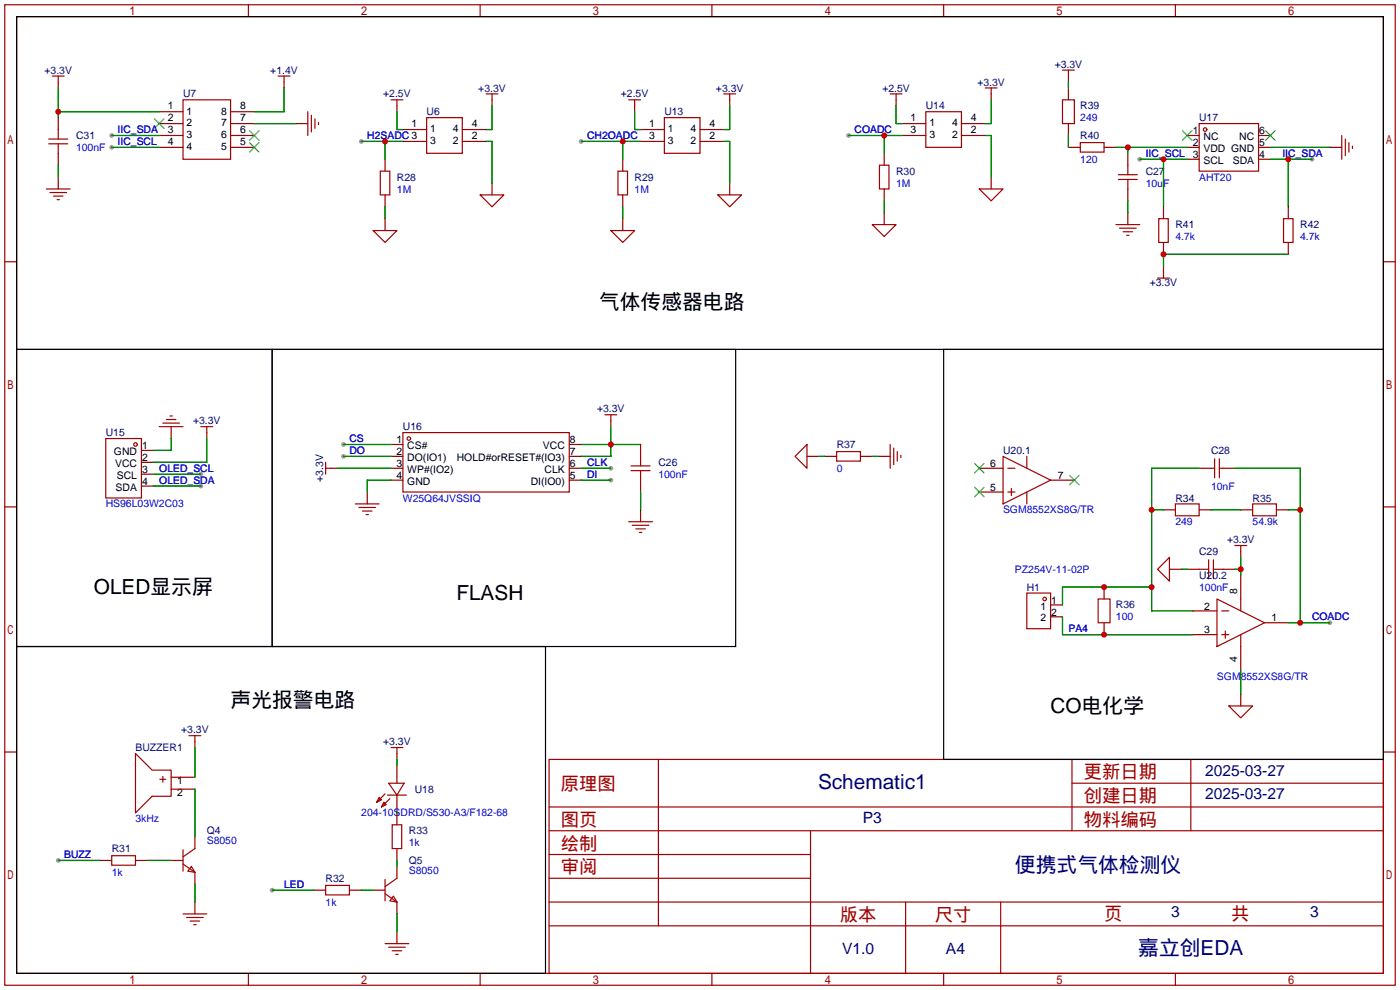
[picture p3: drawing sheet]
<svg xmlns="http://www.w3.org/2000/svg" width="299mm" height="212mm" viewBox="0 0 299 212" stroke-linecap="round" stroke-linejoin="round" font-family="sans-serif">
<g fill="#999">
<circle cx="23.9" cy="29" r=".51"/>
<circle cx="23.9" cy="31.5" r=".51"/>
<circle cx="77.2" cy="30.2" r=".51"/>
<circle cx="124.2" cy="30.2" r=".51"/>
<circle cx="181.4" cy="29" r=".51"/>
<circle cx="42.9" cy="101.3" r=".51"/>
<circle cx="42.9" cy="103.9" r=".51"/>
<circle cx="73.4" cy="95" r=".51"/>
<circle cx="73.4" cy="97.5" r=".51"/>
<circle cx="130.6" cy="100.1" r=".51"/>
<circle cx="130.6" cy="102.6" r=".51"/>
<circle cx="243.6" cy="34" r=".51"/>
<circle cx="280.4" cy="34" r=".51"/>
<circle cx="12.4" cy="183.9" r=".51"/>
<circle cx="58.2" cy="190.2" r=".51"/>
<circle cx="284.2" cy="133.1" r=".51"/>
</g>
<g fill="none" stroke="#a10000" stroke-width=".25">
<path d="M1 1h297.2v209.6h-297.2zM3.6 3.6h292.1v204.4h-292.1zM11.2 16.3h2.5M12.4 16.3v1.2M53.1 1v2.6M59.4 16.3h2.6M60.7 16.3v1.2M102.6 1v2.6M152.1 1v2.6M201.7 1v2.6M210.6 18.8h2.5M211.8 18.8v1.3"/>
<path d="M227.1 15h2.5M228.3 15v1.3M251.2 1v2.6M10.4 30.7h4.1M10.4 29.7h4.1M12.4 27.7v2M12.4 30.7v2.1M39.1 21.3h10.2v12.7h-10.2zM65.8 23.9v5.1M66.5 24.6v3.6M67.3 25.4v2M68.1 26.2v.5"/>
<path d="M81.3 36.6h2v5.1h-2zM83.6 21.3h2.5M84.8 21.3v1.3M91.2 25.1h7.6v7.7h-7.6zM103.9 20.1h2.5M105.2 20.1v1.2M132.1 36.6h2v5.1h-2zM134.4 21.3h2.5M135.6 21.3v1.3M142 25.1h7.6v7.7h-7.6zM154.7 20.1h2.5M156 20.1v1.2"/>
<path d="M188 35.3h2v5.1h-2zM190.2 20.1h2.6M191.5 20.1v1.2M197.9 23.9h7.6v7.6h-7.6zM227.1 21.3h2.5v5.1h-2.5zM230.9 30.5h5.1v2h-5.1zM239 38.4h4.1M239 37.3h4.1M241 35.3v2M241 38.4v2M256.3 26.4h12.7v10.2h-12.7zM286.8 29v5"/>
<path d="M287.5 29.7v3.6M288.3 30.5v2M289.1 31.2v.6M1 55.9h2.6M9.9 40.4h5.1M10.7 41.1h3.5M11.4 41.9h2.1M12.2 42.7h.5M79.8 49.3h5l-2.5 2.5zM102.6 41.7h5.1l-2.5 2.5zM130.6 49.3h5l-2.5 2.5zM153.4 41.7h5.1l-2.5 2.5z"/>
<path d="M186.4 48h5.1l-2.5 2.5zM209.3 40.4h5.1l-2.6 2.5zM238.5 48h5.1M239.3 48.8h3.5M240 49.5h2.1M240.8 50.3h.5M247.4 59.4h2.5M247.6 46.7h2.1v5.1h-2.1zM248.7 58.2v1.2M274.3 46.7h2.1v5.1h-2.1zM295.7 55.9h2.5M22.6 93.7h7.6v12.7h-7.6z"/>
<path d="M34 91.2h5.1M34.8 90.4h3.6M35.6 89.7h2M36.3 88.9h.5M42.9 91.2h2.6M44.2 91.2v1.3M69.6 98.8v2.5M86.1 92.5h35.6v12.7h-35.6zM129.3 88.6h2.5M130.6 88.6v1.3M134.9 99.6h4M136.9 97.5v2.1"/>
<path d="M172.5 95v5.1l-2.6-2.6zM178.8 96.5h5.1v2.1h-5.1zM190.2 95v5.1M191 95.8v3.5M191.8 96.5v2.1M192.5 97.3v.5M214.4 97.5l10.1 5.1-10.1 5.1zM219.5 97.5v2.6M259.6 98v4.1M260.6 98v4.1M1 108.3h2.6M69.6 100.1h1.3"/>
<path d="M75.9 107.7h5.1M76.7 108.5h3.6M77.5 109.2h2M78.2 110h.5M134.4 111.5h5M134.9 100.6h4M135.1 112.3h3.6M135.9 113h2M136.7 113.8h.5M136.9 100.6v2M215.4 100.1h1.5M215.4 105.2h1.5"/>
<path d="M216.2 104.4v1.5M219.5 105.2v2.5M249.9 119.1v5.1l-2.5-2.5zM251.2 107.7h5.1v2.5h-5.1zM258.3 119.6v4.1M258.8 100.1h.8M259.3 119.6v4.1M260.6 100.1h.8M263.9 116.6h2.5M265.2 116.6v1.3M267.7 107.7h5.1v2.5h-5.1zM295.7 108.3h2.5"/>
<path d="M219.5 126.7h5v7.7h-5zM234.7 128h2.5v5.1h-2.5zM256.3 121.7h2M259.3 121.7h2.1M260.1 128l10.2 5.1-10.2 5.1zM261.1 130.6h1.5M261.1 135.6h1.5M261.9 134.9v1.5M265.2 128v2.6M265.2 135.6v2.6M40.4 157.2h2.5M41.7 157.2v1.3"/>
<path d="M83.6 159.8h2.5M84.8 159.8v1.2M262.6 150.9h5.1l-2.5 2.5zM1 160.7h2.6M29 161l3.5 3.6h4.1v5.6h-4.1l-3.5 3.5zM81 170.4l.5 .5-1 .6zM82 171.5l.5 .5-1 .5zM82.3 169.7l-1.8 1.8M82.8 169.9h4.1M83.1 167.4h3.3l-1.6 2.5zM83.3 170.7l-1.8 1.8M83.8 176.3h2.1v5.1h-2.1z"/>
<path d="M117.3 162.3h178.4v45.7h-178.4zM117.3 177.5h178.4M117.3 172.5h178.4M140.7 162.3v35.6M173.2 177.5v30.5M229.1 162.3v15.2M229.1 167.4h66.6M254.5 162.3v15.2M295.7 160.7h2.5M23.9 182.9h5.1v2h-5.1zM39.1 184.7l2.6 1.7M39.1 181.6v4.6"/>
<path d="M39.1 195.3h5.1M39.9 196.1h3.5M40.6 196.9h2.1M40.9 185.2l.8 1.2-1.6-.2zM41.4 197.6h.5M41.7 181.4l-2.6 1.7M69.6 189.2h5.1v2.1h-5.1zM82.3 191l2.5 1.8M82.3 188v4.5M84.1 191.5l.7 1.3-1.5-.3zM84.8 187.7l-2.5 1.8M117.3 182.6h55.9"/>
<path d="M117.3 197.9h178.4M117.3 192.8h178.4M117.3 187.7h55.9M193.5 192.8v15.2M213.9 192.8v15.2M53.1 208v2.6M82.3 201.7h5.1M83.1 202.4h3.5M83.8 203.2h2.1M84.6 204h.5M102.6 208v2.6M152.1 208v2.6"/>
<path d="M201.7 208v2.6M251.2 208v2.6"/>
<circle cx="257.6" cy="27.7" r=".38"/>
<circle cx="29" cy="95" r=".38"/>
<circle cx="87.4" cy="93.7" r=".38"/>
<circle cx="223.3" cy="128" r=".38"/>
</g>
<g fill="none" stroke="#870000" stroke-width=".25">
<path d="M12.4 17.5v1.3M60.7 17.5v1.3M228.3 16.3v1.2M228.3 18.8v2.5M12.4 25.1v2.6M12.4 32.8v2.5M12.4 37.8v2.6M34 23.9h5.1M34 26.4h5.1M34 29h5.1M34 31.5h5.1M49.3 23.9h5.1"/>
<path d="M49.3 26.4h5.1M49.3 29h5.1M49.3 31.5h5.1M63.2 26.4h2.6M82.3 34v2.6M84.8 22.6v1.3M86.1 27.7h5.1M86.1 30.2h5.1M98.8 27.7h5.1M98.8 30.2h5.1M105.2 21.3v1.3M105.2 39.1v2.6"/>
<path d="M133.1 34v2.6M135.6 22.6v1.3M136.9 27.7h5.1M136.9 30.2h5.1M149.6 27.7h5.1M149.6 30.2h5.1M156 21.3v1.3M156 39.1v2.6M189 32.8v2.5M191.5 21.3v1.3M192.8 26.4h5.1M192.8 29h5.1"/>
<path d="M205.5 26.4h5.1M205.5 29h5.1M211.8 20.1v1.2M211.8 37.8v2.6M228.3 31.5h2.6M228.3 26.4v2.6M236 31.5h2.5M241 32.8v2.5M253.7 29h2.6M253.7 31.5h2.6M253.7 34h2.6M269 29h2.5"/>
<path d="M269 31.5h2.5M269 34h2.5M284.2 31.5h2.6M82.3 41.7v2.5M82.3 46.7v2.6M133.1 41.7v2.5M133.1 46.7v2.6M189 40.4v2.5M189 45.5v2.5M241 40.4v2.5M241 45.5v2.5M248.7 44.2v2.5"/>
<path d="M248.7 51.8v2.6M248.7 56.9v1.3M275.3 44.2v2.5M275.3 51.8v2.6M30.2 96.3h2.6M30.2 98.8h2.6M36.6 91.2v2.5M44.2 92.5v1.2M83.6 95h2.5M83.6 97.5h2.5M121.7 95h2.5M121.7 97.5h2.5"/>
<path d="M130.6 89.9v1.3M136.9 95v2.5M172.5 97.5h2.5M176.3 97.5h2.5M183.9 97.5h2.5M187.7 97.5h2.5M30.2 101.3h2.6M30.2 103.9h2.6M70.9 100.1h1.2M78.5 105.2v2.5M83.6 100.1h2.5M83.6 102.6h2.5"/>
<path d="M121.7 100.1h2.5M121.7 102.6h2.5M136.9 102.6v2.6M136.9 109v2.5M209.3 100.1h5.1M209.3 105.2h5.1M224.5 102.6h5.1M248.7 109h2.5M256.3 100.1h2.5M256.3 109h2.5M261.4 100.1h2.5M265.2 109h2.5"/>
<path d="M265.2 117.9v1.2M272.8 109h2.5M224.5 129.3h2.6M224.5 131.8h2.6M236 125.5v2.5M236 133.1v2.5M249.9 121.7h2.6M253.7 121.7h2.6M255 135.6h5.1M255 130.6h5.1M261.4 121.7h2.5M265.2 122.9v5.1"/>
<path d="M265.2 138.2v5.1M270.3 133.1h5M41.7 158.5v1.3M265.2 148.3v2.6M36.6 166.1h5.1M36.6 168.7h5.1M41.7 178.8v2.6M84.8 161v1.3M84.8 163.6v3.8M84.8 169.9v6.4M21.3 183.9h2.6M29 183.9h2.5"/>
<path d="M36.6 183.9h2.5M41.7 186.4v2.6M41.7 192.8v2.5M67.1 190.2h2.5M74.7 190.2h2.5M79.8 190.2h2.5M84.8 181.4v2.5M84.8 185.2v2.5M84.8 192.8v2.5M84.8 199.1v2.6"/>
</g>
<g fill="none" stroke="#3c3" stroke-width=".25">
<path d="M33 25.4l2.1 2M35.1 25.4l-2.1 2M53.3 30.5l2.1 2M53.3 27.9l2.1 2.1M55.4 30.5l-2.1 2M55.4 27.9l-2.1 2.1M252.7 27.9l2.1 2.1M254.8 27.9l-2.1 2.1M270.5 27.9l2 2.1M272.5 27.9l-2 2.1M208.3 99.1l2 2M210.3 99.1l-2 2"/>
<path d="M208.3 104.1l2 2.1M210.3 104.1l-2 2.1M228.6 101.6l2 2M230.6 101.6l-2 2"/>
</g>
<g fill="none" stroke="#008700" stroke-width=".25">
<path d="M12.4 18.8v6.3M60.7 18.8v5.1h-6.3M228.3 17.5v1.3M12.4 23.9h21.6M12.4 35.3v2.5M23.9 29h10.1M23.9 31.5h10.1M54.4 26.4h8.8M77.2 30.2h8.9M82.3 30.2v3.8M84.8 23.9v3.8h1.3M103.9 30.2h1.3v8.9"/>
<path d="M105.2 22.6v5.1h-1.3M124.2 30.2h12.7M133.1 30.2v3.8M135.6 23.9v3.8h1.3M154.7 30.2h1.3v8.9M156 22.6v5.1h-1.3M181.4 29h11.4M189 29v3.8M191.5 22.6v3.8h1.3M210.6 29h1.2v8.8M211.8 21.3v5.1h-1.2M228.3 29v2.5"/>
<path d="M238.5 31.5h15.2M241 31.5v1.3M243.6 34h10.1M248.7 34v10.2M271.5 31.5h12.7M271.5 34h8.9M275.3 34v10.2M82.3 44.2v2.5M133.1 44.2v2.5M189 42.9v2.6M241 42.9v2.6M275.3 54.4h-26.6v2.5"/>
<path d="M36.6 93.7v2.6h-3.8M44.2 93.7v5.1h-11.4M73.4 95h10.2M73.4 97.5h10.2M124.2 95h12.7M130.6 91.2v6.3h-6.4M175 97.5h1.3M186.4 97.5h1.3M32.8 101.3h10.1M32.8 103.9h10.1M72.1 100.1h11.5M83.6 102.6h-5.1v2.6"/>
<path d="M124.2 100.1h6.4M124.2 102.6h6.4M136.9 105.2v3.8M246.1 109h2.6M256.3 100.1h-10.2v30.5h8.9M258.8 109h6.4M263.9 100.1h14v33M265.2 119.1v3.8M275.3 109h2.6M227.1 131.8v3.8h27.9M246.1 125.5h-19v3.8M252.5 121.7h1.2"/>
<path d="M263.9 121.7h1.3M275.3 133.1h8.9M41.7 159.8v6.3M265.2 143.3v5M41.7 168.7v10.1M84.8 173.7h.1M84.8 162.3v1.3M12.4 183.9h8.9M31.5 183.9h5.1M41.7 189v3.8M58.2 190.2h8.9M77.2 190.2h2.6"/>
<path d="M84.8 183.9v1.3M84.8 195.3v3.8"/>
</g>
<path d="M3.6 3.6h292.1v71.1h-292.1zM3.6 74.7h54.6v63.5h-54.6zM58.2 74.7h99v63.5h-99zM201.7 74.7h94v87.6h-94zM3.6 138.2h113v69.8h-113z" fill="none" stroke="#000" stroke-width=".25"/>
<g fill="#c00">
<circle cx="12.4" cy="23.9" r=".63"/>
<circle cx="82.3" cy="30.2" r=".63"/>
<circle cx="133.1" cy="30.2" r=".63"/>
<circle cx="189" cy="29" r=".63"/>
<circle cx="130.6" cy="95" r=".63"/>
<circle cx="248.7" cy="34" r=".63"/>
<circle cx="275.3" cy="34" r=".63"/>
<circle cx="236" cy="135.6" r=".63"/>
<circle cx="246.1" cy="125.5" r=".63"/>
<circle cx="246.1" cy="109" r=".63"/>
<circle cx="236" cy="125.5" r=".63"/>
<circle cx="265.2" cy="121.7" r=".63"/>
<circle cx="277.9" cy="109" r=".63"/>
<circle cx="277.9" cy="133.1" r=".63"/>
<circle cx="241" cy="31.5" r=".63"/>
<circle cx="248.7" cy="54.4" r=".63"/>
</g>
<g font-size="4.4">
<text x="128" y="66">气体传感器电路</text>
<text x="20.1" y="127">OLED显示屏</text>
<text x="97.5" y="128.3">FLASH</text>
<text x="49.3" y="151.1">声光报警电路</text>
<text x="224.5" y="152.4">CO电化学</text>
</g>
<g font-size="4.4" fill="#000080">
<text x="174.8" y="168.6">Schematic1</text>
<text x="216.9" y="186.4">便携式气体检测仪</text>
<text x="243.3" y="204.2">嘉立创EDA</text>
</g>
<g font-size="3.9" fill="#a00000">
<text x="231.6" y="166.4">更新日期</text>
<text x="119.9" y="168.9">原理图</text>
<text x="231.6" y="171.4">创建日期</text>
<text x="119.9" y="176.5">图页</text>
<text x="231.6" y="176.5">物料编码</text>
<text x="119.9" y="181.6">绘制</text>
<text x="119.9" y="186.7">审阅</text>
<text x="179.5" y="196.8">版本</text>
<text x="199.8" y="196.8">尺寸</text>
<text x="236" y="196.6">页</text>
<text x="263.1" y="196.6">共</text>
</g>
<g font-size="3.3" fill="#000080">
<text x="257.6" y="165.8">2025-03-27</text>
<text x="257.6" y="170.8">2025-03-27</text>
<text x="184.4" y="175.9">P3</text>
<text x="250.3" y="196">3</text>
<text x="280" y="196">3</text>
<text x="180" y="203.9">V1.0</text>
<text x="202.2" y="203.9">A4</text>
</g>
<text font-size="2.8" fill="#a00000" x="34" y="167.3">+</text>
<g font-size="2.2" fill="#000080">
<text x="9.5" y="15.7">+3.3V</text>
<text x="57.8" y="15.7">+1.4V</text>
<text x="225.4" y="14.5">+3.3V</text>
<text x="39.1" y="20.8">U7</text>
<text x="81.9" y="20.8">+2.5V</text>
<text x="102.2" y="19.6">+3.3V</text>
<text x="132.7" y="20.8">+2.5V</text>
<text x="153" y="19.6">+3.3V</text>
<text x="188.6" y="19.6">+2.5V</text>
<text x="197.9" y="23.4">U14</text>
<text x="208.9" y="18.3">+3.3V</text>
<text x="230.9" y="23.4">R39</text>
<text x="16.3" y="29.7">C31</text>
<text x="91.2" y="24.6">U6</text>
<text x="142" y="24.6">U13</text>
<text x="230.9" y="29.7">R40</text>
<text x="256.3" y="25.9">U17</text>
<text x="84.8" y="38.6">R28</text>
<text x="135.6" y="38.6">R29</text>
<text x="191.5" y="37.3">R30</text>
<text x="244.9" y="37.3">C27</text>
<text x="251.2" y="48.8">R41</text>
<text x="277.9" y="48.8">R42</text>
<text x="245.7" y="61.2">+3.3V</text>
<text x="127.6" y="88.1">+3.3V</text>
<text x="22.6" y="93.2">U15</text>
<text x="41.3" y="90.7">+3.3V</text>
<text x="86.1" y="91.9">U16</text>
<text x="178.8" y="95.8">R37</text>
<text x="140.7" y="99.6">C26</text>
<text x="214.4" y="97">U20.1</text>
<text x="258.8" y="97">C28</text>
<text x="69.1" y="103" transform="rotate(-90 69.1 103)">+3.3V</text>
<text x="251.2" y="107.2">R34</text>
<text x="267.7" y="107.2">R35</text>
<text x="256.3" y="118.6">C29</text>
<text x="262.2" y="116.1">+3.3V</text>
<text x="256.3" y="123.7">U20.2</text>
<text x="219.5" y="126.2">H1</text>
<text x="238.5" y="130">R36</text>
<text x="29" y="160.5">BUZZER1</text>
<text x="38.7" y="156.7">+3.3V</text>
<text x="81.9" y="159.3">+3.3V</text>
<text x="88.6" y="169.4">U18</text>
<text x="44.2" y="178.3">Q4</text>
<text x="87.4" y="178.3">R33</text>
<text x="23.9" y="182.1">R31</text>
<text x="87.4" y="184.7">Q5</text>
<text x="69.6" y="188.5">R32</text>
</g>
<g font-size="2.2">
<text x="35.8" y="23.4">1</text>
<text x="51.3" y="23.4">8</text>
<text x="35.8" y="25.9">2</text>
<text x="35.8" y="28.4">3</text>
<text x="39.9" y="24.5">1</text>
<text x="39.9" y="27">2</text>
<text x="39.9" y="29.6">3</text>
<text x="47.3" y="29.6">6</text>
<text x="47.3" y="27">7</text>
<text x="47.3" y="24.5">8</text>
<text x="51.3" y="28.4">6</text>
<text x="51.3" y="25.9">7</text>
<text x="87.9" y="27.2">1</text>
<text x="91.9" y="28.3">1</text>
<text x="96.8" y="28.3">4</text>
<text x="100.8" y="29.7">2</text>
<text x="100.8" y="27.2">4</text>
<text x="138.7" y="27.2">1</text>
<text x="138.7" y="29.7">3</text>
<text x="142.7" y="28.3">1</text>
<text x="147.6" y="28.3">4</text>
<text x="151.6" y="29.7">2</text>
<text x="151.6" y="27.2">4</text>
<text x="194.6" y="25.9">1</text>
<text x="194.6" y="28.4">3</text>
<text x="198.6" y="27">1</text>
<text x="198.6" y="29.6">3</text>
<text x="203.5" y="29.6">2</text>
<text x="203.5" y="27">4</text>
<text x="207.5" y="28.4">2</text>
<text x="207.5" y="25.9">4</text>
<text x="254.9" y="28.7">1</text>
<text x="257.2" y="30">NC</text>
<text x="264.8" y="30">NC</text>
<text x="269.1" y="28.7">6</text>
<text x="35.8" y="31">4</text>
<text x="39.9" y="32.1">4</text>
<text x="47.3" y="32.1">5</text>
<text x="51.3" y="31">5</text>
<text x="91.9" y="30.8">3</text>
<text x="96.8" y="30.8">2</text>
<text x="142.7" y="30.8">3</text>
<text x="147.6" y="30.8">2</text>
<text x="254.9" y="31.2">2</text>
<text x="254.9" y="33.8">3</text>
<text x="257.2" y="32.5">VDD GND</text>
<text x="257.2" y="35">SCL</text>
<text x="263.5" y="35">SDA</text>
<text x="269.1" y="33.8">4</text>
<text x="269.1" y="31.2">5</text>
<text x="30.4" y="96">1</text>
<text x="84.7" y="94.7">1</text>
<text x="87" y="96">CS#</text>
<text x="116" y="96">VCC</text>
<text x="121.8" y="94.7">8</text>
<text x="24.3" y="97.3">GND</text>
<text x="24.6" y="99.8">VCC</text>
<text x="30.4" y="98.5">2</text>
<text x="30.4" y="101.1">3</text>
<text x="84.7" y="97.3">2</text>
<text x="84.7" y="99.8">3</text>
<text x="87" y="98.5">DO(IO1)</text>
<text x="87" y="101.1">WP#(IO2)</text>
<text x="97.6" y="98.4">HOLD#orRESET#(IO3)</text>
<text x="116.4" y="101.1">CLK</text>
<text x="121.8" y="99.8">6</text>
<text x="121.8" y="97.2">7</text>
<text x="211.6" y="99.8">6</text>
<text x="24.7" y="104.9">SDA</text>
<text x="25" y="102.3">SCL</text>
<text x="30.4" y="103.6">4</text>
<text x="84.7" y="102.3">4</text>
<text x="87" y="103.6">GND</text>
<text x="113.4" y="103.6">DI(IO0)</text>
<text x="121.8" y="102.3">5</text>
<text x="211.6" y="104.9">5</text>
<text x="226.1" y="102.3">7</text>
<text x="222.4" y="130.3">1</text>
<text x="224.7" y="129">1</text>
<text x="224.7" y="131.6">2</text>
<text x="257.3" y="130.3">2</text>
<text x="264.4" y="127" transform="rotate(-90 264.4 127)">8</text>
<text x="222.4" y="132.8">2</text>
<text x="257.3" y="135.4">3</text>
<text x="271.8" y="132.8">1</text>
<text x="264.4" y="141.4" transform="rotate(-90 264.4 141.4)">4</text>
<text x="37.8" y="167.6">1</text>
<text x="37.8" y="170.1">2</text>
</g>
<g font-size="2.2" fill="#00f">
<text x="25.1" y="28.4">IIC_SDA</text>
<text x="78.5" y="29.7">H2SADC 3</text>
<text x="125.5" y="29.7">CH2OADC</text>
<text x="182.6" y="28.4">COADC</text>
<text x="230.9" y="25.9">249</text>
<text x="16.3" y="32.3">100nF</text>
<text x="25.1" y="31">IIC_SCL</text>
<text x="230.9" y="34.8">120</text>
<text x="244.9" y="33.5">IIC_SCL</text>
<text x="274.1" y="33.5">IIC_SDA</text>
<text x="84.8" y="41.1">1M</text>
<text x="135.6" y="41.1">1M</text>
<text x="191.5" y="39.9">1M</text>
<text x="244.9" y="39.9">10uF</text>
<text x="256.3" y="38.6">AHT20</text>
<text x="251.2" y="51.3">4.7k</text>
<text x="277.9" y="51.3">4.7k</text>
<text x="74.7" y="94.5">CS</text>
<text x="34" y="100.8">OLED_SCL</text>
<text x="74.7" y="97">DO</text>
<text x="125.5" y="99.6">CLK</text>
<text x="178.8" y="100.8">0</text>
<text x="34" y="103.4">OLED_SDA</text>
<text x="86.1" y="107.2">W25Q64JVSSIQ</text>
<text x="125.5" y="102.1">DI</text>
<text x="140.7" y="102.1">100nF</text>
<text x="258.8" y="104.6">10nF</text>
<text x="22.6" y="108.5">HS96L03W2C03</text>
<text x="214.4" y="109.7">SGM8552XS8G/TR</text>
<text x="251.2" y="112.3">249</text>
<text x="267.7" y="112.3">54.9k</text>
<text x="216.9" y="122.4">PZ254V-11-02P</text>
<text x="256.3" y="126.2">100nF</text>
<text x="228.3" y="135.1">PA4</text>
<text x="238.5" y="132.6">100</text>
<text x="280.4" y="132.6">COADC</text>
<text x="260.1" y="145.3">SGM8552XS8G/TR</text>
<text x="29" y="175.8">3kHz</text>
<text x="77.2" y="174.5">204-10SDRD/S530-A3/F182-68</text>
<text x="13.7" y="183.4">BUZZ</text>
<text x="44.2" y="180.3">S8050</text>
<text x="87.4" y="180.8">1k</text>
<text x="23.9" y="187.2">1k</text>
<text x="60.7" y="189.7">LED</text>
<text x="87.4" y="186.7">S8050</text>
<text x="69.6" y="193.5">1k</text>
</g>
</svg>
